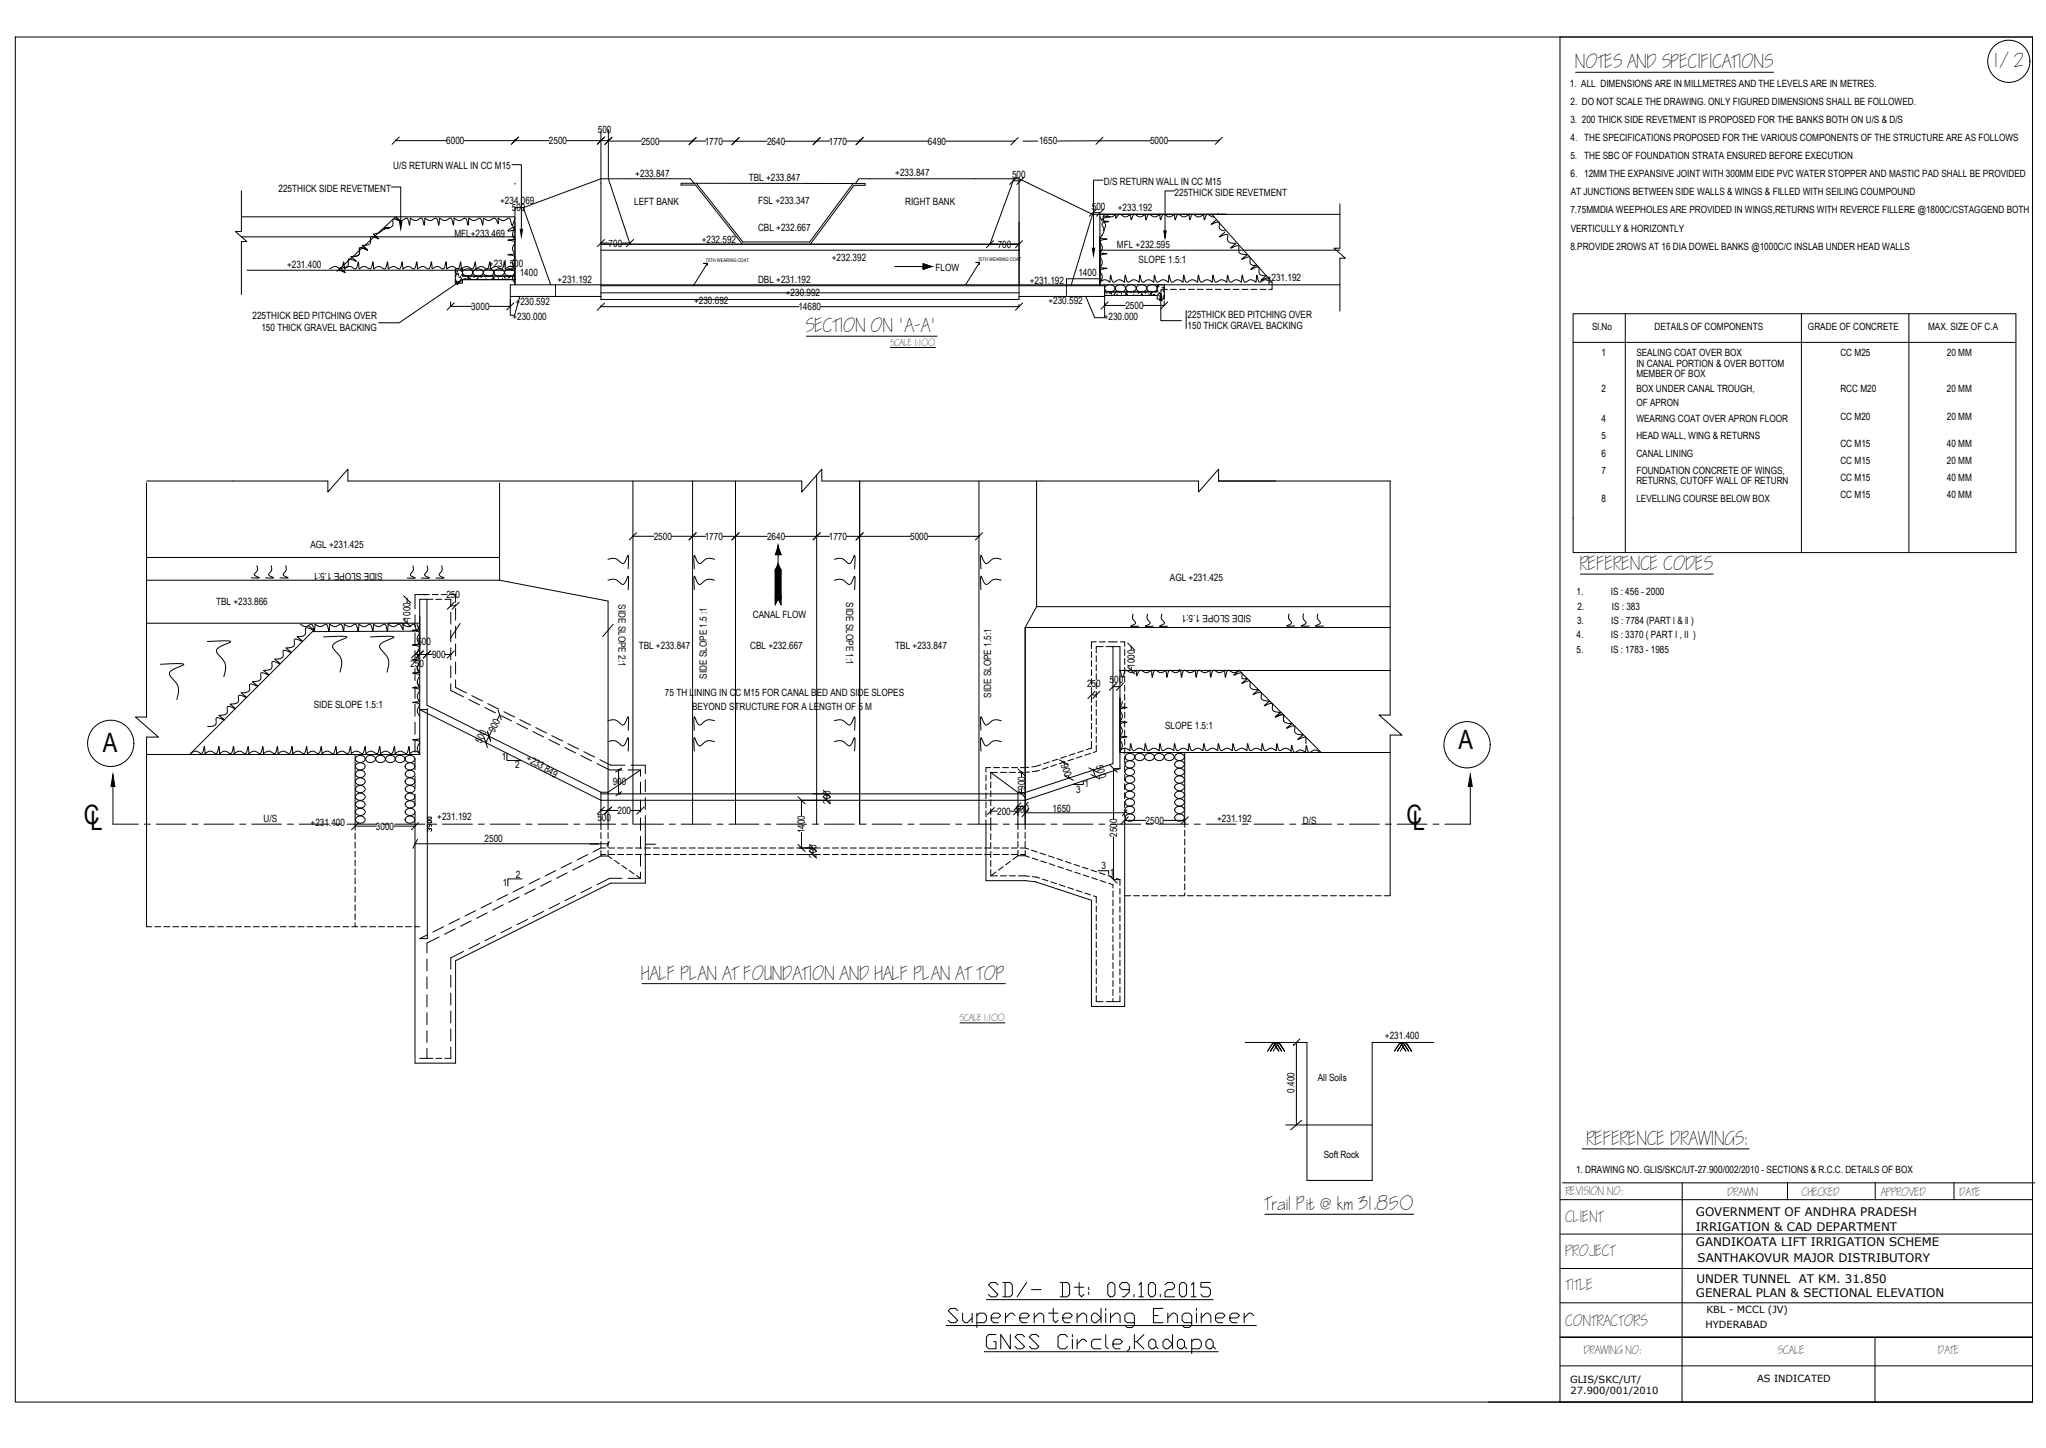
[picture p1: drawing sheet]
<svg xmlns="http://www.w3.org/2000/svg" width="1189mm" height="841mm" viewBox="0 0 1189 841" stroke-linecap="round" stroke-linejoin="round" font-family="sans-serif">
<!-- layer: STEEL -->
<g fill="none" stroke="#000" stroke-width=".58">
<path d="M9 21h1172v793h-1172zM916 42h115M349 76v98h243v-70M353 75v29l13 38M230 82h.1M230 82h29M270 82h49M297 96h6v37M299 82h.1M329 82h20M349 82h.1M349 82h4"/>
<path d="M353 82h.1M353 82h20M383 82h27M402 82h.1M420 82h26M427 82h.1M475 82h.1M482 82h-26M492 82h47M500 82h.1M550 82h40M590 82h.1"/>
<path d="M603 82h-9M639 82h29M639 82h-25M679 82h29M708 82h.1M140 111v23M227 109h6v20M299 106v1M403 106h-7v1h8l27 35M403 106l-2-2h-52l-45 17M403 106h2M405 106l27 35h39l25-34h7v1h-7"/>
<path d="M496 108h.1M496 108l-25 34M589 105h4M589 104l-14 38M592 104h-93l-2 3-92-1M592 104l43 20M641 105h-6v39M682 111h-5v23M779 118v26M140 138h159M140 126h159M635 124h144"/>
<path d="M635 124l-13 42M635 124h4M639 124v42M639 138h.1M641 137l-2 1M704 124l35 40v4h-2M140 140v31M144 157h154M265 156h4v4h30v2h-30v2h-4zM265 158h.1M265 159h.1M265 160h.1"/>
<path d="M266 158h.1M266 159h.1M268 157h.1M268 158h.1M269 157a2.9 2.9 0 0 1 4-1 2.9 2.9 0 0 1 1 3 3 3 0 0 1-3 1 3 3 0 0 1-2-2zM275 157a2.9 2.9 0 0 1 4-1 2.9 2.9 0 0 1 2 3 3 3 0 0 1-4 1 3 3 0 0 1-2-2zM282 157a2.9 2.9 0 0 1 3-1 2.9 2.9 0 0 1 2 3 3 3 0 0 1-4 1 3 3 0 0 1-2-2zM288 157a2.9 2.9 0 0 1 3-1 2.9 2.9 0 0 1 2 3 3 3 0 0 1-4 1 3 3 0 0 1-2-2zM294 157a2.9 2.9 0 0 1 3-1 2.9 2.9 0 0 1 2 3 3 3 0 0 1-3 1 3 3 0 0 1-3-2zM349 142h243M349 145h243M349 141h5"/>
<path d="M361 141h5M366 141h.1M411 154v-1h-2h2l-8 13M520 155h21M536 153v3v-1M536 153l5 2-5 1M536 153l5 2-5 1zM569 154v-2h-2h2l-8 13M575 142h.1M592 145h.1M639 145h140M779 150v31"/>
<path d="M262 175v3h12M265 164h.1M265 163h.1M265 165l-33 22h-12M267 160h.1M268 163h.1M268 161h-1zM268 162h.1M268 160h.1M269 160h30M269 162h30M270 162h1z"/>
<path d="M271 162h.1M272 162h.1M272 161h.1M273 161l-1 1zM273 162h.1M275 161h.1M276 161h.1M278 162h-1zM278 161h.1M279 161h.1M279 160h1M280 161h.1"/>
<path d="M281 162h-1M281 162h.1M282 162h1M282 161h.1M283 160h.1M286 160h.1M286 162h.1M286 162l1-1v1zM289 162h.1M291 160h.1M292 162h.1M293 161h.1"/>
<path d="M294 162h.1M295 161h.1M295 162h.1M296 161h.1M297 172v11h2l3-11M297 174v4h-13M297 161h.1M298 161h.1M299 161h.1M302 172h47M320 165l-16-44h-5v44M323 165v1"/>
<path d="M323 166v1M323 167v1M323 168v1M323 169v1M323 171h.1M323 172h.1M349 178h.1M349 166h293M349 170h243M349 178h115M592 172h50v13h-6l-5-13M592 177v1h-115"/>
<path d="M620 167h.1M620 168h.1M620 169h.1M620 170h.1M620 171v1M620 172h.1M639 162h-19v4M642 176v1h12M642 170h30v-5h5v9h-5v-2h-30zM642 165v7h-7M642 172h30M642 166a2.9 2.9 0 0 1 4-1 2.9 2.9 0 0 1 2 3 3 3 0 0 1-4 2 3 3 0 0 1-2-3z"/>
<path d="M643 170h.1M643 171h.1M644 170h.1M645 170h27M645 170h.1M645 171h.1M646 171h.1M646 170h.1M647 172h.1M648 171h.1M648 170h.1M649 166a2.9 2.9 0 0 1 3-1 2.9 2.9 0 0 1 2 3 3 3 0 0 1-4 2 3 3 0 0 1-2-3z"/>
<path d="M649 171h.1M650 170h.1M652 171h.1M654 170l1 1h-1zM655 166a2.9 2.9 0 0 1 3-1 2.9 2.9 0 0 1 2 3 3 3 0 0 1-3 2 3 3 0 0 1-3-3zM655 170h.1M655 171h.1M659 172h.1M659 170h.1M661 172h.1M661 166a2.9 2.9 0 0 1 3-1 2.9 2.9 0 0 1 2 3 3 3 0 0 1-3 2 3 3 0 0 1-3-3zM662 170h.1"/>
<path d="M663 171h.1M664 171h.1M665 170h.1M666 171h.1M667 166a2.9 2.9 0 0 1 3-1 2.9 2.9 0 0 1 2 3 3 3 0 0 1-3 2 3 3 0 0 1-3-3zM668 171h.1M669 170v1zM669 171h.1M670 172h.1M671 171h.1M673 167h.1M673 169h.1"/>
<path d="M673 172h.1M673 166h.1M673 171h.1M674 170h.1M674 172h.1M675 175v11h11M675 170h.1M675 168h.1M675 167h.1M676 169h.1M676 173h.1M676 168h.1"/>
<path d="M676 167h.1M676 170h.1M676 172h.1M677 174h.1M677 175v2h-13M677 167h.1M677 173v1M677 168h1M680 168h4M685 168h4M691 168h3M696 168h3"/>
<path d="M701 168h3M706 168h4M711 168h4M717 168h3M722 168h3M727 168h3M732 168h4M779 165h-482v7h5M468 195h77M689 180v11M914 199h257M944 182v139"/>
<path d="M1047 182v139M1109 182v139M517 202h27M85 279h106M202 279h264M368 279v200M402 279v200M427 279v200M475 276v203M478 279h218M500 279v200M569 279v200"/>
<path d="M602 279v73l-6 12M708 279h100v136M85 281v135M290 281v56M368 311h.1M368 311h12M390 311h12M402 311h.1M402 312h8M420 312h26M427 312h.1M452 317v31"/>
<path d="M456 312h26M475 312h.1M492 312h37M500 311h.1M539 312h30M569 311h.1M914 301h.1M85 337h205M85 324h205M149 329a6 6 0 0 1-1 5l3 2h-5M158 329a6 6 0 0 1-2 5l3 2h-5M166 329a6 6 0 0 1-1 5l2 2h-4"/>
<path d="M240 329a6 6 0 0 1-2 5l3 2h-4M248 329a6 6 0 0 1-1 5l3 2h-5M257 329a6 6 0 0 1-2 5l3 2h-5M290 337l63 12v130M353 325a7 7 0 0 1 9 2h1l2-4v7M353 337a7 7 0 0 1 9 2h1l2-4v8M415 325a7 7 0 0 0-8 2h-2l-2-4v7M415 337a7 7 0 0 0-8 2 7 7 0 0 1-4-4v8M452 328l2 3v20l-2-3-2 3v-20zM485 325a7 7 0 0 1 8 2h2l2-4v7M485 337a7 7 0 0 1 8 2h1l3-4v8M582 325a7 7 0 0 0-8 2h-2l-2-4v7"/>
<path d="M582 337a7 7 0 0 0-8 2 7 7 0 0 1-4-4v8M918 333h78M1171 321v-139h-257v139h258M237 348h.1M237 348v2M237 360v2M244 358v22h4M244 345h4M262 352h.1M262 352h3M265 352h.1M602 352h206"/>
<path d="M658 357a6 6 0 0 0 2 5l-3 2h5M667 357a6 6 0 0 0 1 5l-3 2h5M675 357a6 6 0 0 0 2 5l-3 2h4M749 357a6 6 0 0 0 1 5l-2 2h4M757 357a6 6 0 0 0 2 5l-3 2h5M766 357a6 6 0 0 0 1 5l-3 2h5M85 362h159M120 373l11-1 3 1-5 2a2.9 2.9 0 0 0-3 5h1a9 9 0 0 1 4 11l-1 2M188 370h11h3l-4 2a4 4 0 0 0-5 4l1 1a9 9 0 0 1 4 11v2M215 370h11h3l-4 2a4 4 0 0 0-4 4l2 2a8 8 0 0 1 3 10l-1 2M241 367h-59M267 362l-5 8"/>
<path d="M356 363l-6 7M596 364h212M596 364v115M657 376v2M93 386l11-1 3 1-5 2a3 3 0 0 0-3 5l1 1a8 8 0 0 1 3 10v2M241 380h3M248 380h.1M248 380h3M259 380h3M262 380h.1M647 399h4M651 389h157"/>
<path d="M657 387v2M685 389h.1M720 389h.1M244 412l105 53h247l55-19M244 412h4M248 412v133M290 415h.1M290 415l-1 3M353 419a7 7 0 0 1 9 2l1-1 2-4v8M415 419a7 7 0 0 0-8 2l-2-1-2-4v8M485 419a7 7 0 0 1 8 2 3 3 0 0 0 3-3l1-2v8M582 419a7 7 0 0 0-8 2l-2-1-2-4v8"/>
<path d="M634 404h3M85 438h159v-90h4v62l101 50M85 428v110M206 438v42h13M207 440a2.6 2.6 0 0 1 4-1 2.6 2.6 0 0 1 1 3 2.6 2.6 0 0 1-4 1 2.6 2.6 0 0 1-1-3zM213 440a2.6 2.6 0 0 1 4-1 2.6 2.6 0 0 1 0 3 2.6 2.6 0 0 1-3 1 2.6 2.6 0 0 1-1-3zM219 440a2.6 2.6 0 0 1 3-1 2.6 2.6 0 0 1 1 3 2.6 2.6 0 0 1-3 1 2.6 2.6 0 0 1-1-3zM225 440a2.6 2.6 0 0 1 3-1 2.6 2.6 0 0 1 1 3 2.6 2.6 0 0 1-3 1 2.6 2.6 0 0 1-1-3zM230 440a2.6 2.6 0 0 1 4-1 2.6 2.6 0 0 1 1 3 2.6 2.6 0 0 1-4 1 2.6 2.6 0 0 1-1-3zM236 440a2.6 2.6 0 0 1 3-1 2.6 2.6 0 0 1 1 3 2.6 2.6 0 0 1-3 1 2.6 2.6 0 0 1-1-3zM284 428h.1M284 428l-2 3"/>
<path d="M286 425l-2 3M295 438v4h8M353 431a6 6 0 0 1 8 2h2l2-5v8M415 431a6 6 0 0 0-8 2h-1l-3-5v8M485 431a6 6 0 0 1 8 2h1l3-5v8M582 431a6 6 0 0 0-8 2h-2l-2-5v8M654 437h154M654 438a2.6 2.6 0 0 1 4 0 2.6 2.6 0 0 1 1 3 2.6 2.6 0 0 1-4 1 2.6 2.6 0 0 1-1-4zM660 438a2.6 2.6 0 0 1 3 0 2.6 2.6 0 0 1 1 3 2.6 2.6 0 0 1-3 1 2.6 2.6 0 0 1-1-4zM666 438a2.6 2.6 0 0 1 3 0 2.6 2.6 0 0 1 1 3 2.6 2.6 0 0 1-3 1 2.6 2.6 0 0 1-1-4zM671 438a2.6 2.6 0 0 1 4 0 2.6 2.6 0 0 1 1 3 2.6 2.6 0 0 1-4 1 2.6 2.6 0 0 1-1-4zM677 438a2.6 2.6 0 0 1 4 0 2.6 2.6 0 0 1 1 3 2.6 2.6 0 0 1-4 1 2.6 2.6 0 0 1-1-4z"/>
<path d="M683 438a2.6 2.6 0 0 1 4 0 2.6 2.6 0 0 1 1 3 2.6 2.6 0 0 1-4 1 2.6 2.6 0 0 1-1-4zM688 437v42M808 427v93M66 457v22M207 448a2.6 2.6 0 0 1 4-1 2.6 2.6 0 0 1 1 4 2.6 2.6 0 0 1-4 1 2.6 2.6 0 0 1-1-4zM207 444a2.6 2.6 0 0 1 4-1 2.6 2.6 0 0 1 1 3 2.6 2.6 0 0 1-4 1 2.6 2.6 0 0 1-1-3zM207 457a2.6 2.6 0 0 1 4-1 2.6 2.6 0 0 1 1 4 2.6 2.6 0 0 1-4 0 2.6 2.6 0 0 1-1-3zM207 453a2.6 2.6 0 0 1 4-1 2.6 2.6 0 0 1 1 3 2.6 2.6 0 0 1-4 1 2.6 2.6 0 0 1-1-3zM236 444a2.6 2.6 0 0 1 3-1 2.6 2.6 0 0 1 1 3 2.6 2.6 0 0 1-3 1 2.6 2.6 0 0 1-1-3zM236 453a2.6 2.6 0 0 1 3-1 2.6 2.6 0 0 1 1 3 2.6 2.6 0 0 1-3 1 2.6 2.6 0 0 1-1-3zM236 448a2.6 2.6 0 0 1 4-1 2.6 2.6 0 0 1 0 4 2.6 2.6 0 0 1-3 1 2.6 2.6 0 0 1-1-4zM236 457a2.6 2.6 0 0 1 4-1 2.6 2.6 0 0 1 0 4 2.6 2.6 0 0 1-3 0 2.6 2.6 0 0 1-1-3z"/>
<path d="M359 454h.1M361 447h-2v14M361 446l-3 2M361 460l-3 2M372 447l-19 13h-4M576 449l15 11M594 449h.1M594 449v2M594 459v2M618 443h.1M618 443l1 1M621 451v1"/>
<path d="M629 454v2h-6M635 447l2 4M635 447h.1M651 446v-70h-4v68l-51 16h-5M651 446h-4v30M654 447a2.6 2.6 0 0 1 4-1 2.6 2.6 0 0 1 1 4 2.6 2.6 0 0 1-4 0 2.6 2.6 0 0 1-1-3zM654 456a2.6 2.6 0 0 1 4-1 2.6 2.6 0 0 1 1 3 2.6 2.6 0 0 1-4 1 2.6 2.6 0 0 1-1-3zM654 443a2.6 2.6 0 0 1 4-1 2.6 2.6 0 0 1 1 3 2.6 2.6 0 0 1-4 1 2.6 2.6 0 0 1-1-3zM654 451a2.6 2.6 0 0 1 4 0 2.6 2.6 0 0 1 1 3 2.6 2.6 0 0 1-4 1 2.6 2.6 0 0 1-1-4zM683 447a2.6 2.6 0 0 1 4-1 2.6 2.6 0 0 1 1 4 2.6 2.6 0 0 1-4 0 2.6 2.6 0 0 1-1-3zM683 443a2.6 2.6 0 0 1 4-1 2.6 2.6 0 0 1 1 3 2.6 2.6 0 0 1-4 1 2.6 2.6 0 0 1-1-3zM683 456a2.6 2.6 0 0 1 4-1 2.6 2.6 0 0 1 1 3 2.6 2.6 0 0 1-4 1 2.6 2.6 0 0 1-1-3z"/>
<path d="M683 451a2.6 2.6 0 0 1 4 0 2.6 2.6 0 0 1 1 3 2.6 2.6 0 0 1-4 1 2.6 2.6 0 0 1-1-4zM854 457v22M207 466a2.6 2.6 0 0 1 4-1 2.6 2.6 0 0 1 1 4 2.6 2.6 0 0 1-4 0 2.6 2.6 0 0 1-1-3zM207 461a2.6 2.6 0 0 1 4 0 2.6 2.6 0 0 1 1 3 2.6 2.6 0 0 1-4 1 2.6 2.6 0 0 1-1-4zM207 470a2.6 2.6 0 0 1 4-1 2.6 2.6 0 0 1 1 4 2.6 2.6 0 0 1-4 1 2.6 2.6 0 0 1-1-4zM207 475a2.6 2.6 0 0 1 4-1 2.6 2.6 0 0 1 1 3 2.6 2.6 0 0 1-4 1 2.6 2.6 0 0 1-1-3zM236 461a2.6 2.6 0 0 1 3 0 2.6 2.6 0 0 1 1 3 2.6 2.6 0 0 1-3 1 2.6 2.6 0 0 1-1-4zM236 475a2.6 2.6 0 0 1 3-1 2.6 2.6 0 0 1 1 3 2.6 2.6 0 0 1-3 1 2.6 2.6 0 0 1-1-3zM236 466a2.6 2.6 0 0 1 4-1 2.6 2.6 0 0 1 0 4 2.6 2.6 0 0 1-3 0 2.6 2.6 0 0 1-1-3zM236 470a2.6 2.6 0 0 1 4-1 2.6 2.6 0 0 1 0 4 2.6 2.6 0 0 1-3 1 2.6 2.6 0 0 1-1-4zM248 477h2h1l-2 1zM248 475h2h1l-2 1z"/>
<path d="M250 479v1h-1h-1l1-1h1l1 1M349 471h.1M349 460v19M349 461h247M353 471h.1M359 471h-10M367 471h5M372 471h.1M375 479v34h-20l-90 45v60h-24v-138h-12M466 465v9M472 461h8v4h-8M580 471h-4v1"/>
<path d="M587 471h4v1M591 460v19M594 461h.1M596 473l-1-5h-4v6M596 472h58M598 470l-4 4M654 465a2.6 2.6 0 0 1 4-1 2.6 2.6 0 0 1 1 3 2.6 2.6 0 0 1-4 1 2.6 2.6 0 0 1-1-3zM654 469a2.6 2.6 0 0 1 4-1 2.6 2.6 0 0 1 1 4 2.6 2.6 0 0 1-4 0 2.6 2.6 0 0 1-1-3zM654 460a2.6 2.6 0 0 1 4 0 2.6 2.6 0 0 1 1 3 2.6 2.6 0 0 1-4 1 2.6 2.6 0 0 1-1-4zM654 474a2.6 2.6 0 0 1 4-1 2.6 2.6 0 0 1 1 3 2.6 2.6 0 0 1-4 1 2.6 2.6 0 0 1-1-3zM655 470l-3 4M666 476h-12v109h-20v-62l-32-11-6-1h-23v-32"/>
<path d="M676 476h12M683 465a2.6 2.6 0 0 1 4-1 2.6 2.6 0 0 1 1 3 2.6 2.6 0 0 1-4 1 2.6 2.6 0 0 1-1-3zM683 460a2.6 2.6 0 0 1 4 0 2.6 2.6 0 0 1 1 3 2.6 2.6 0 0 1-4 1 2.6 2.6 0 0 1-1-4zM683 469a2.6 2.6 0 0 1 4-1 2.6 2.6 0 0 1 1 4 2.6 2.6 0 0 1-4 0 2.6 2.6 0 0 1-1-3zM683 474a2.6 2.6 0 0 1 4-1 2.6 2.6 0 0 1 1 3 2.6 2.6 0 0 1-4 1 2.6 2.6 0 0 1-1-3zM241 490h112M243 487l-3 6M250 482l-1-1-1 1 1 1M250 482v-1l1 1-1 1M343 490h5M354 489l-1 2M375 490h6"/>
<path d="M464 493h8v3h-8M466 493h6M466 484v9M647 486v25h4M303 510h-8v5M638 506h6v2M244 545h4M373 571h211M558 594h26M724 605h35v81h38v-81h36M752 607h.1M753 605v48"/>
<path d="M755 603l-3 4M747 653h50M756 651l-6 5M919 667h97M907 697h274M908 687h274M977 687v127M1039 687v10M1090 687v10M1135 687v10M735 705h86M907 717h274"/>
<path d="M907 737h274M573 755h132M907 757h274M550 770h180M1090 777v37M1181 777h-275h275M572 785h136M906 793h275M865 814h41v-793h275v793h-275"/>
<circle cx="1167" cy="36" r="12"/>
<circle cx="64" cy="432" r="13"/>
<circle cx="852" cy="433" r="13"/>
</g>
<!-- layer: 0 -->
<g fill="none" stroke="#000" stroke-width=".58">
<path d="M232 80l-4 4M301 80l-4 4M351 80l-4 4M356 80l-5 4M405 80l-5 4M429 80l-4 4M477 80l-5 4M502 80l-5 4M592 80l-5 4M641 80l-4 4M710 80l-4 4M591 103l-4 4"/>
<path d="M595 103l-4 4M140 134h-3l6 6h-3M230 127a4 4 0 0 0 6 0l1 1 1 3v-4a4 4 0 0 0 7 0l1 1v3l1-4a4 4 0 0 0 6 0l1 1 1 3v-4a4 4 0 0 0 7 0l1 1v3l1-4a4 4 0 0 0 6 0l1 1 1 3v-4a4 4 0 0 0 7 0l1 1v3l1-4a4 4 0 0 0 6 0h1l2 3-1-3a5 5 0 0 0 7 0l2 4 1-4M298 136l1 3h-4l3 1a1.2 1.2 0 0 1 1 1 1.2 1.2 0 0 1 0 1 4 4 0 0 0 0 6h-4h3a1.2 1.2 0 0 1 1 1 1.2 1.2 0 0 1 0 1 4 4 0 0 0 0 6h-4l3 1a1.2 1.2 0 0 1 1 1 1.2 1.2 0 0 1 0 1 4 4 0 0 0 0 5M298 130l1 4h-4a4 4 0 0 1 4-2v2a4 4 0 0 0 0 5M351 139l-4 4M368 139l-4 4M577 140l-4 4M594 140l-4 4M637 121l-4 5M639 126l1 2 1-1a2.2 2.2 0 0 1 2-2 4 4 0 0 0 5-1v3h1a2.5 2.5 0 0 1 2-2 2.5 2.5 0 0 1 2 1h2l2-2v4l1-1a2.6 2.6 0 0 1 1-2h1a4 4 0 0 0 5-1l1 4v-1a2.5 2.5 0 0 1 2-2 4 4 0 0 0 6-1v4l1-1a2.5 2.5 0 0 1 1-2h1a4 4 0 0 0 5-1l1 4v-1a2.6 2.6 0 0 1 2-2 4 4 0 0 0 6-1v4l1-1a2.5 2.5 0 0 1 1-2h1a4 4 0 0 0 5-1l1 4v-1a1.9 1.9 0 0 1 2-2l2 1h1M639 138l4 1h-2a1.1 1.1 0 0 0-2 1 1.1 1.1 0 0 0 1 1 4 4 0 0 1-1 6h4l-2 1a1.2 1.2 0 0 0-2 0 1.2 1.2 0 0 0 1 2 4 4 0 0 1-1 5l4 1h-2a1.2 1.2 0 0 0-2 1 1.2 1.2 0 0 0 1 1 4 4 0 0 1-1 6"/>
<path d="M639 138v27M640 128l4 1h-2a1.2 1.2 0 0 0-2 1 1.2 1.2 0 0 0 1 1 4 4 0 0 1-1 6M641 126h4h-3a1.2 1.2 0 0 0-1 1 1.2 1.2 0 0 0 0 1 4 4 0 0 1 0 6M641 121l-4 5M707 128l-3 2 4-1a1.3 1.3 0 0 1 0 2 2.7 2.7 0 0 0 4 3M708 124h.1M710 124h.1M712 135l-3 3 1-1a2.1 2.1 0 0 1 3 0 3 3 0 0 0 1 3 3 3 0 0 0 3 1h1l-3 3 2-1a2.1 2.1 0 0 1 3 0 3 3 0 0 0 0 4 3 3 0 0 0 3 1h2l-3 3 3-2 1 1a3 3 0 0 0 2 4h3M204 149a4 4 0 0 0 5-2v-3a1.6 1.6 0 0 1 2 0l3 1-4-2a4 4 0 0 0 5-3v-1a1.3 1.3 0 0 1 1-1 1.3 1.3 0 0 1 1 0l3 1-3-3 3-1 3-2 3-1h-3a4 4 0 0 0 5-2v-1a1.3 1.3 0 0 1 0-2 1.3 1.3 0 0 1 2 1l3 1-3-3-33 31M210 143l4 2h-2a2.1 2.1 0 0 0-3-1v1a3 3 0 0 1 0 3 3 3 0 0 1-4 1h-1l3 3-2-1a1.5 1.5 0 0 0-3 0 3 3 0 0 1 0 3 3 3 0 0 1-3 2h-2l4 2-4-1-1 1M299 156a3 3 0 0 0-5 0l-1-4-1 4h-1a4 4 0 0 0-6 0v-4l-1 4h-1a4 4 0 0 0-6 0l-1-4-1 4h-1a4 4 0 0 0-6 0v-4l-1 4h-2a4 4 0 0 0-5 0l-1-4-1 4h-1a4 4 0 0 0-6 0v-4l-1 4h-1a4 4 0 0 0-6 0l-1-4-1 4h-1a4 4 0 0 0-6 0v-4l-1 4h-2a4 4 0 0 0-5 0l-1-4-1 4h-1a4 4 0 0 0-6 0v-4l-1 4h-2a4 4 0 0 0-5 0l-1-4-1 4h-1a4 4 0 0 0-6 0v-4l-1 4h-1a4 4 0 0 0-6 0M730 154l-3 2 4-1 1 1a3 3 0 0 0 1 4h3"/>
<path d="M779 144h-4l7 6h-3M264 176l-4 4M299 176l-5 4M351 176l-4 4M594 176l-4 4M639 164l1-1a3 3 0 0 1 5 1v-4l1 3 1 1a4 4 0 0 1 6 0l1-4 1 3 1 1a4 4 0 0 1 6 0v-4l1 3 1 1a4 4 0 0 1 6 0l1-4 1 3 1 1a4 4 0 0 1 6 0v-4l1 3 1 1a4 4 0 0 1 6 0l1-4 1 3 1 1a4 4 0 0 1 6 0v-4l1 3 1 1a4 4 0 0 1 6 0l1-4 1 3 1 1a4 4 0 0 1 6 0v-4l1 3 1 1a4 4 0 0 1 6 0l1-4 1 3 1 1a4 4 0 0 1 6 0v-4l1 3 1 1a4 4 0 0 1 6 0M644 175l-4 4M679 175l-5 4M736 160l-3 3h1a2.7 2.7 0 0 1 3-1l1 3M191 279v7l11-14v7M466 279v7l12-14v7M696 279v7l12-14v7"/>
<path d="M370 309l-4 5M405 309l-5 5M429 309l-4 5M477 309l-5 5M502 309l-5 5M571 309l-4 5M234 360l5 4M234 346l5 4M241 357v7M244 345h-3v9M246 345h3M248 348h4"/>
<path d="M251 345h4M253 348h4M256 345h4M258 348h4v4M262 345h3v5M262 356v6M264 350l-4 4M265 353v7M267 350l-4 4M175 363a4 4 0 0 0 6 0h1l1 4v-4a4 4 0 0 0 6 0h1l1 4 1-4a4 4 0 0 0 6 0h1l1 4v-4a4 4 0 0 0 6 0h1l1 4 1-4a4 4 0 0 0 6 0h1l1 4v-4a4 4 0 0 0 6 0h1l1 4 1-4a4 4 0 0 0 6 0h1l1 3v-3a5 5 0 0 0 7 0l1 4 2-4M179 363l3 3-1-1a2.1 2.1 0 0 0-4 0 3 3 0 0 1 0 4 3 3 0 0 1-3 1h-1l3 3-2-1a2.1 2.1 0 0 0-3 0 3 3 0 0 1 0 3 3 3 0 0 1-3 1h-2l3 3-1-1a2.1 2.1 0 0 0-4 0 3 3 0 0 1 0 4 3 3 0 0 1-3 1h-1l3 3-2-1a2.3 2.3 0 0 0-3-1v1a3 3 0 0 1 0 3 3 3 0 0 1-3 1h-2l3 3-2-1a1.5 1.5 0 0 0-1-1 1.5 1.5 0 0 0-2 1 3 3 0 0 1 0 4 3 3 0 0 1-3 1h-1l3 3-2-1a2.1 2.1 0 0 0-3 0 3 3 0 0 1 0 3 3 3 0 0 1-3 1h-2l3 3h-1a2.1 2.1 0 0 0-3-1l-1 1a3 3 0 0 1 0 3 3 3 0 0 1-3 1h-1l3 3-2-1a2.1 2.1 0 0 0-3 0 3 3 0 0 1 0 3 3 3 0 0 1-3 1h-2l3 3h-1a2.1 2.1 0 0 0-3-1v1a3 3 0 0 1-1 3 3 3 0 0 1-3 1h-1M182 366l-71 72 1-1a4 4 0 0 1 5 1l1-1 1-3v4l1-1a4 4 0 0 1 5 1l1-1 1-3 1 4 1-1a4 4 0 0 1 5 1l1-1 1-3v4l1-1a4 4 0 0 1 5 1l1-1 1-3 1 4 1-1a4 4 0 0 1 5 1l1-1 1-3v4l1-1a4 4 0 0 1 5 1l1-1 1-3 1 4 1-1a4 4 0 0 1 5 1l1-1 1-3v4l1-1a4 4 0 0 1 5 1l1-1 1-3 1 4 1-1a4 4 0 0 1 5 1l1-1 1-3v4l1-1a4 4 0 0 1 5 1l1-1 1-3 1 4v-1a4 4 0 0 1 6 1l1-1 1-3v4l1-1a4 4 0 0 1 5 1l1-1 1-3 1 4 1-1a4 4 0 0 1 5 1l1-1 1-3v4l1-1a4 4 0 0 1 5 1l1-1 1-3 1 4v-1a4 4 0 0 1 6 1l1-1 1-3v4l1-1a3 3 0 0 1 5 1"/>
<path d="M241 368v6M241 378v7M242 363l2 3h-4l2 1a1.2 1.2 0 0 1 2 0 1.2 1.2 0 0 1-1 1 4 4 0 0 0 1 6l-4 1h2a1.2 1.2 0 0 1 2 1 1.2 1.2 0 0 1-1 1 4 4 0 0 0 1 6h-4l2 1a1.1 1.1 0 0 1 2 0 1.1 1.1 0 0 1-1 1 4 4 0 0 0 1 6M243 378l-4 4M246 378l-4 4M250 378l-4 4M262 366v7M262 376v7M264 378l-4 4M265 364v7M265 374v7M634 378v4"/>
<path d="M637 373h-3v4M639 373h3M641 376h-4v3M643 376h4M644 373h5M651 373h3v2M654 377v4M655 373l4 5M241 388v7M241 399v7M242 396l2 3h-4l2 1a1.1 1.1 0 0 1 2 1 1.1 1.1 0 0 1-1 1 4 4 0 0 0 1 6h-4h2a1.2 1.2 0 0 1 2 1 1.2 1.2 0 0 1-1 1 4 4 0 0 0 1 6M242 387l2 4h-4h2a1.2 1.2 0 0 1 2 1 1.2 1.2 0 0 1-1 1 4 4 0 0 0 1 6"/>
<path d="M262 387v7M262 397v4l7 4M265 384v7M265 395v4l6 3M634 384v3M634 389v3M634 394v4M634 399v4M637 381v3M637 386v4M637 391v4M637 396v4"/>
<path d="M649 397l-4 4M651 389l1 4 1-2a1.4 1.4 0 0 1 1-2 1.4 1.4 0 0 1 2 1 3 3 0 0 0 5-1l-1 4 1-2a2.1 2.1 0 0 1 2-2 2.1 2.1 0 0 1 2 1 4 4 0 0 0 4-1l1 4v-3l2-1a4 4 0 0 0 6 0v4l1-3 1-1a4 4 0 0 0 6 0v4l1-3 2-1a4 4 0 0 0 6 0v4l1-3 1-1a4 4 0 0 0 6 0l1 4v-3l2-1a4 4 0 0 0 6 0v4l1-3 1-1a4 4 0 0 0 6 0M651 389h.1M653 397l-4 4M654 382v4M654 388v3M654 393v3M654 398v3M655 387l4 5M720 389l-3 3h1a2.7 2.7 0 0 1 4-1v3h3l-3 3 1-1a2.1 2.1 0 0 1 3 0 3 3 0 0 0 1 4 3 3 0 0 0 3 1h1l-3 2h2a2.3 2.3 0 0 1 3-1v1a3 3 0 0 0 0 3 3 3 0 0 0 3 1h2l-3 3 2-1a1.5 1.5 0 0 1 1-1 1.5 1.5 0 0 1 1 1 3 3 0 0 0 1 4 3 3 0 0 0 3 1h1l-3 3 1-1a2.7 2.7 0 0 1 4 0v3M720 389l48 48M720 389h.1"/>
<path d="M85 416h-6l13 12h-7M241 409v7M241 420v6M248 412h.1M272 406l7 3M274 404l6 3M282 411l6 3M283 409l7 3M289 412l2 6M291 416l6 3M293 413l6 3M302 418l6 3"/>
<path d="M634 405v3M634 410v3M634 415v3M636 402l-4 4M637 402v3M637 407v3M637 412v4M637 417v4M639 402l-4 4M651 405v32h5M652 407l-1 4h4h-3a1.2 1.2 0 0 0-1 1 1.2 1.2 0 0 0 0 1 4 4 0 0 1 0 6h4l-3 1a1.2 1.2 0 0 0-1 1 1.2 1.2 0 0 0 0 1 4 4 0 0 1 0 6h4h-3a1.2 1.2 0 0 0-1 1 1.2 1.2 0 0 0 0 1 4 4 0 0 1 0 6M654 403v4"/>
<path d="M654 408v4M654 414v3M654 419v3M744 414l-3 2h2a2.1 2.1 0 0 1 3 0 3 3 0 0 0 0 3 3 3 0 0 0 3 1h2l-3 3 1-1a2.1 2.1 0 0 1 3 0 3 3 0 0 0 1 4 3 3 0 0 0 3 1h1l-3 3 1-1a2.8 2.8 0 0 1 4 0v3M808 415h-7l14 12h-7M241 430v7M244 429l-4 1h2a1.2 1.2 0 0 1 2 1 1.2 1.2 0 0 1-1 1 4 4 0 0 0 1 6M281 429l2 5M283 425l2 5M300 420l7 3M310 425l6 3M311 423l7 3"/>
<path d="M319 430l6 3M321 427l6 3M328 434l6 3M330 432l6 3M338 439l6 3M339 437l6 3M620 439l-4 1M625 438l-4 1M629 439l-4 1M630 436l-4 1M634 438l-4 1M634 420v4"/>
<path d="M634 425v4M634 431v3l-3 1M637 423v3M637 428v3M637 433v3l-2 1M651 436v-1a3 3 0 0 1 6 1v-4l1 3 1 1a4 4 0 0 1 6 0v-4l2 4h1a4 4 0 0 1 6 0v-4l1 3 1 1a4 4 0 0 1 6 0v-4l1 3 2 1a4 4 0 0 1 6 0v-4l1 4h1a4 4 0 0 1 6 0v-4l1 3 2 1a4 4 0 0 1 6 0v-4l1 3 1 1a4 4 0 0 1 6 0v-4l2 4h1a4 4 0 0 1 6 0v-4l1 4h1a4 4 0 0 1 6 0v-4l1 3 2 1a4 4 0 0 1 6 0v-4l1 3 1 1a4 4 0 0 1 6 0M654 424v3M654 429v4M654 434v4M654 440v3M750 437l1-4 1 4h1a4 4 0 0 1 6 0v-4l1 3 1 1a4 4 0 0 1 6 0M241 440v7"/>
<path d="M241 451v7M347 444l7 3h7M349 441l6 3h8M365 447h7v4M367 444h8v5M372 454v7M375 453v7M478 459l5 4M573 450v4M573 455v4M576 446h-3v2M576 454v4"/>
<path d="M576 459v4M577 446h4M580 449h-4v3M581 449h4M583 446h3M587 449h3M588 446h3M591 459l5 4M591 447l5 4M598 446h-5M598 448l-6 1M604 447l-4 1"/>
<path d="M605 444l-5 1M609 446l-3 1M610 443l-4 1M614 444l-3 1M615 441l-4 1M615 441l6 3M619 451l5 2M619 442l-3 2M624 441l-4 1M633 446l5 3M634 450l5 3M645 444l4 5"/>
<path d="M654 445v3M654 450v3M654 455v4M66 479h14M84 479h3M91 479h17M112 479h3M119 479h17M139 479h4M146 479h18M167 479h3M174 479h17"/>
<path d="M195 479h3M202 479h17M206 480v2M208 478l-4 4M223 479h3M229 479h18M241 461v7M241 471v9M243 478l-4 4M250 479h4M257 479h18M278 479h3"/>
<path d="M285 479h17M306 479h3M313 479h17M333 479h4M340 479h18M349 479v3M351 469l-4 4M353 479v3M355 469l-4 4 4-4M359 461h.1M361 479h4M368 479h17"/>
<path d="M372 465v7M372 475v7M374 469l-4 4M375 463v7M375 474v5M389 479h3M396 479h17M417 479h3M424 479h17M444 479h4M451 479h18M464 463l4 4"/>
<path d="M472 479h4M478 463l5 4M479 479h17M500 479h3M507 479h17M528 479h3M535 479h17M555 479h4M562 479h18M573 461v3M573 466v3M573 471v3"/>
<path d="M573 476v3M576 465v3M576 470v3M576 475v7M578 469l-4 4M583 479h4M590 479h17M591 479v3M593 469l-4 4M593 466l-4 5M596 479v3M597 466l-4 4"/>
<path d="M611 479h3M618 479h17M639 479h3M645 479h18M654 460v4M654 466v3M654 471v3M654 476v3M656 474l-5 5M666 479h4M673 479h18M688 479v1"/>
<path d="M691 474l-5 5M694 479h3M701 479h17M722 479h3M729 479h17M749 479h4M756 479h18M777 479h4M784 479h17M805 479h3M812 479h17M833 479h3"/>
<path d="M840 479h14M206 484v3M206 489v4M206 494v4M206 500v3M342 496l-7 3M349 497h4l3 2M349 496h3M349 484v3M349 489v3M349 494v3M349 497l-7 4"/>
<path d="M352 493h-3l-4 2M353 484v3M353 489v3M353 494v3M354 493h3M354 496h3M357 500l3 2M359 493h3M359 496h3M364 493h4M364 496h4M369 493h4"/>
<path d="M369 496h4M372 486v7M372 496v7M374 493h4M374 496h4M380 493h3M380 496h3M385 493h3M385 496h3M390 493h4M390 496h4M395 493h4"/>
<path d="M395 496h4M400 493h4M400 496h4M406 493h3M406 496h3M411 493h3M411 496h3M416 493h4M416 496h4M421 493h4M421 496h4M426 493h4"/>
<path d="M426 496h4M432 493h3M432 496h3M437 493h3M437 496h3M442 493h4M442 496h4M447 493h4M447 496h4M452 493h4M452 496h4M458 493h3"/>
<path d="M458 496h3M463 493h3M463 496h3M464 490l4 5M468 493h4M468 496h4M470 494l4 4M470 490l4 5M473 493h4M473 496h4M478 493h4M478 496h4"/>
<path d="M484 493h3M484 496h3M489 493h3M489 496h3M494 493h4M494 496h4M499 493h4M499 496h4M505 493h3M505 496h3M510 493h3M510 496h3"/>
<path d="M515 493h3M515 496h3M520 493h4M520 496h4M525 493h4M525 496h4M530 493h4M530 496h4M536 493h3M536 496h3M541 493h3M541 496h3"/>
<path d="M546 493h4M546 496h4M551 493h4M551 496h4M556 493h4M556 496h4M562 493h3M562 496h3M567 493h3M567 496h3M572 493h4M572 496h4"/>
<path d="M576 484v4M576 489v4M576 495v3M576 500v3M577 493h4M577 496h4M582 493h4M582 496h4M588 493h3M588 496h3M591 484v3M591 489v3"/>
<path d="M591 494v3M591 497h5M591 497l-3 2M593 493h5M593 496h3M596 484v3M596 489v3M596 494v3M596 497l2 1M599 494l4 1M600 498l3 1M604 495l4 2"/>
<path d="M609 497l4 1M614 499l3 1M688 482v4M688 487v4M688 493v3M688 498v3M206 505v3M206 510v3M206 515v4M295 520l-6 3M304 515l-6 3M311 516l-6 3"/>
<path d="M314 510l-7 3M320 512l-6 3M323 506l-6 3M330 507l-7 3M332 501l-6 3M339 502l-6 3M344 515l-6 4M361 503l3 2M361 510h-7l-7 4M365 510h7M366 506l2 2M370 509l2 1"/>
<path d="M372 507v3M576 505v4M576 509h4M579 506l-3 3M581 509h4M583 503l-3 2M587 509h3M587 500l-3 2M592 509h6M600 509l4 1M605 500l3 1M606 511l3 1"/>
<path d="M610 502l3 1M611 512l3 1M615 503l3 1M616 514l3 1M619 500l3 1M620 505l3 1M620 515l4 2M624 502l3 1M624 507l4 1M625 517l4 1M629 504l3 1M629 508l4 1"/>
<path d="M630 519l4 1M634 505l3 1M634 510l4 1M639 507l3 1M639 511l4 2M644 509l3 1M644 513l3 1v2M645 509l4 4M647 517v4M649 510l2 1v3M651 516v3M688 503v3"/>
<path d="M688 508v4M688 513v4M688 519v1M85 538h3M90 538h3M95 538h4M100 538h4M106 538h3M111 538h3M116 538h3M121 538h4M126 538h4"/>
<path d="M132 538h3M137 538h3M142 538h3M147 538h4M152 538h4M158 538h3M163 538h3M168 538h3M173 538h4M178 538h4M184 538h3M189 538h3"/>
<path d="M194 538h3M199 538h4M204 538h4M206 520v4M206 526v3M206 531v3M206 536v2M210 538h3M215 538h3M220 538h3M225 538h4M230 538h4"/>
<path d="M236 538h3M241 538h3M258 538l-6 3M265 540l-7 3M267 534l-6 3M274 535l-6 3M276 529l-6 3M283 530l-6 3M286 524l-7 3M292 526l-6 3M297 539l-6 3M302 521l-6 3"/>
<path d="M307 534l-7 3M316 529l-6 3M325 525l-6 3M334 520l-6 3M635 520l2 1v3M637 526v4M637 531v4M637 537v3M647 523v3M647 528v3M647 533v4M647 538v4"/>
<path d="M651 521v4M651 526v4M651 532v3M651 537v3M654 520h3M659 520h3M664 520h3M669 520h4M674 520h4M680 520h3M685 520h3M690 520h3"/>
<path d="M695 520h4M700 520h4M705 520h4M711 520h3M716 520h3M721 520h4M726 520h4M731 520h4M737 520h3M742 520h3M747 520h4M752 520h4"/>
<path d="M758 520h3M763 520h3M768 520h3M773 520h4M778 520h4M784 520h3M789 520h3M794 520h3M799 520h4M804 520h4M248 557v7M248 545h.1"/>
<path d="M248 543l-4 2M255 544l-7 4v5M269 553l-7 3v7M279 548l-7 3M288 543l-6 3M637 542v3M637 547v3M637 552v4M637 557v4M647 544v3M647 549v3M647 554v3"/>
<path d="M647 559v4M651 542v3M651 547v4M651 552v4M651 558v3M248 567v7M248 578v7M262 566v7M262 577v7M637 563v3M637 568v3M637 573v3"/>
<path d="M637 578v4h4M647 564v4M647 569v4M647 575v3M647 580v2M651 578v4h-8M651 563v3M651 568v3M651 573v4M248 588v7M248 599v6M262 587v7"/>
<path d="M262 598v7M244 615h8M248 609v6M253 615h4M262 608v7h-4"/>
</g>
<!-- layer: STEEL -->
<g fill="#000" stroke="#000" stroke-width=".58">
<path d="M232 129h2l-1 4zM302 133h2l-1 4zM676 134h2l-1 4zM635 144h1l-1 4zM265 164l4-2-3 3zM675 170v5h-1zM452 317v5h-2zM452 317v1zM450 331h2v17zM452 328v3h-2zM452 328l2 3h-2zM452 331h2v17z"/>
<path d="M66 450l1 7h-3zM854 450l1 7h-2z"/>
<path d="M536 153l5 2h-5zM536 155v1l5-1z"/>
<path d="M452 318l2 4zM452 318l2 4h-2z"/>
<path d="M450 331v17h2zM450 348h2l-2 3z"/>
<path d="M452 331v17h2zM452 348h2v3z"/>
</g>
<!-- layer: abutment -->
<path d="M738 610l3-5-3 5M740 605l-3 5M743 610l-3-5 3 5M743 605l-3 5M745 610l-4-5 4 5M746 610l-3-5 3 5M812 610l3-5-3 5M814 605l-4 5M817 610l-3-5 3 5M817 605l-3 5M819 610l-4-5 4 5M820 610l-3-5 3 5" fill="none" stroke="#000" stroke-width=".58"/>
<g font-size="16.3">
<text x="549" y="772">%%USuperentending Engineer</text>
<text x="571" y="787">%%UGNSS Circle,Kadapa</text>
</g>
<g font-size="15.5">
<text x="60" y="437">A</text>
<text x="847" y="435">A</text>
<text x="49" y="478">CL</text>
<text x="817" y="478">CL</text>
</g>
<text font-size="15" x="572" y="756">%%USD/- Dt: 09.10.2015</text>
<g font-size="10.4">
<text x="916" y="40">NOTES AND SPECIFICATIONS</text>
<text x="1159" y="39">1/2</text>
<text x="468" y="193">SECTION ON 'A-A'</text>
<text x="918" y="331">REFERENCE CODES</text>
<text x="373" y="569">HALF PLAN AT FOUNDATION AND HALF PLAN AT TOP</text>
<text x="922" y="665">REFERENCE DRAWINGS:</text>
<text x="735" y="703">Trail Pit @ km 31.850</text>
</g>
<g font-size="8.3">
<text x="910" y="709">CLIENT</text>
<text x="910" y="729">PROJECT</text>
<text x="910" y="749">TITLE</text>
<text x="910" y="770">CONTRACTORS</text>
</g>
<g font-size="6.9">
<text x="985" y="706">GOVERNMENT OF ANDHRA PRADESH</text>
<text x="985" y="715">IRRIGATION &amp; CAD DEPARTMENT</text>
<text x="985" y="724">GANDIKOATA LIFT IRRIGATION SCHEME</text>
<text x="986" y="733">SANTHAKOVUR MAJOR DISTRIBUTORY</text>
<text x="986" y="745">UNDER TUNNEL</text>
<text x="1045" y="745">AT KM. 31.850</text>
<text x="985" y="754">GENERAL PLAN &amp; SECTIONAL ELEVATION</text>
</g>
<g font-size="6.2">
<text x="910" y="694">REVISION NO:</text>
<text x="1004" y="695">DRAWN</text>
<text x="1047" y="695">CHECKED</text>
<text x="1093" y="695">APPROVED</text>
<text x="1139" y="695">DATE</text>
<text x="920" y="786">DRAWING NO:</text>
<text x="1033" y="786">SCALE</text>
<text x="1126" y="786">DATE</text>
</g>
<g font-size="5.8">
<text x="912" y="50">1. ALL DIMENSIONS ARE IN MILLMETRES AND THE LEVELS ARE IN METRES.</text>
<text x="913" y="61">2. DO NOT SCALE THE DRAWING. ONLY FIGURED DIMENSIONS SHALL BE FOLLOWED.</text>
<text x="913" y="71">3. 200 THICK SIDE REVETMENT IS PROPOSED FOR THE BANKS BOTH ON U/S &amp; D/S</text>
<text x="347" y="77">500</text>
<text x="259" y="84">6000</text>
<text x="319" y="84">2500</text>
<text x="373" y="84">2500</text>
<text x="409" y="84">1770</text>
<text x="482" y="84">1770</text>
<text x="604" y="84">1650</text>
<text x="668" y="84">5000</text>
<text x="913" y="82">4. THE SPECIFICATIONS PROPOSED FOR THE VARIOUS COMPONENTS OF THE STRUCTURE ARE AS FOLLOWS</text>
<text x="446" y="84">2640</text>
<text x="539" y="84">6490</text>
<text x="913" y="92">5. THE SBC OF FOUNDATION STRATA ENSURED BEFORE EXECUTION</text>
<text x="228" y="98">U/S RETURN WALL IN CC M15</text>
<text x="369" y="103">+233.847</text>
<text x="435" y="105">TBL +233.847</text>
<text x="520" y="102">+233.847</text>
<text x="588" y="103">500</text>
<text x="641" y="107">D/S RETURN WALL IN CC M15</text>
<text x="913" y="103">6. 12MM THE EXPANSIVE JOINT WITH 300MM EIDE PVC WATER STOPPER AND MASTIC PAD SHALL BE PROVIDED</text>
<text x="162" y="111">225THICK SIDE REVETMENT</text>
<text x="683" y="114">225THICK SIDE REVETMENT</text>
<text x="913" y="113">AT JUNCTIONS BETWEEN SIDE WALLS &amp; WINGS &amp; FILLED WITH SEILING COUMPOUND</text>
<text x="291" y="118">+234.069</text>
<text x="368" y="119">LEFT BANK</text>
<text x="440" y="118">FSL +233.347</text>
<text x="526" y="119">RIGHT BANK</text>
<text x="297" y="123">500</text>
<text x="634" y="122">500</text>
<text x="650" y="123">+233.192</text>
<text x="913" y="124">7.75MMDIA WEEPHOLES ARE PROVIDED IN WINGS,RETURNS WITH REVERCE FILLERE @1800C/CSTAGGEND BOTH</text>
<text x="264" y="137">MFL+233.469</text>
<text x="440" y="134">CBL +232.667</text>
<text x="913" y="135">VERTICULLY &amp; HORIZONTLY</text>
<text x="354" y="143">700</text>
<text x="408" y="141">+232.592</text>
<text x="580" y="144">700</text>
<text x="649" y="144">MFL +232.595</text>
<text x="913" y="145">8.PROVIDE 2ROWS AT 16 DIA DOWEL BANKS @1000C/C INSLAB UNDER HEAD WALLS</text>
<text x="167" y="156">+231.400</text>
<text x="284" y="155">+231.500</text>
<text x="483" y="152">+232.392</text>
<text x="662" y="153">SLOPE 1.5:1</text>
<text x="302" y="160">1400</text>
<text x="544" y="157">FLOW</text>
<text x="627" y="160">1400</text>
<text x="324" y="165">+231.192</text>
<text x="440" y="164">DBL +231.192</text>
<text x="598" y="165">+231.192</text>
<text x="736" y="163">+231.192</text>
<text x="457" y="172">+230.992</text>
<text x="274" y="180">3000</text>
<text x="300" y="177">+230.592</text>
<text x="403" y="176">+230.692</text>
<text x="609" y="177">+230.592</text>
<text x="654" y="179">2500</text>
<text x="147" y="185">225THICK BED PITCHING OVER</text>
<text x="298" y="186">+230.000</text>
<text x="464" y="180">14680</text>
<text x="641" y="186">+230.000</text>
<text x="690" y="185">225THICK BED PITCHING OVER</text>
<text x="690" y="191">150 THICK GRAVEL BACKING</text>
<text x="925" y="192">Sl.No</text>
<text x="961" y="192">DETAILS OF COMPONENTS</text>
<text x="1051" y="192">GRADE OF CONCRETE</text>
<text x="1120" y="192">MAX. SIZE OF C.A</text>
<text x="152" y="192">150 THICK GRAVEL BACKING</text>
<text x="931" y="207">1</text>
<text x="951" y="207">SEALING COAT OVER BOX</text>
<text x="1069" y="207">CC M25</text>
<text x="1131" y="207">20 MM</text>
<text x="951" y="213">IN CANAL PORTION &amp; OVER BOTTOM</text>
<text x="951" y="219">MEMBER OF BOX</text>
<text x="931" y="228">2</text>
<text x="951" y="228">BOX UNDER CANAL TROUGH,</text>
<text x="1069" y="228">RCC M20</text>
<text x="1131" y="228">20 MM</text>
<text x="951" y="236">OF APRON</text>
<text x="931" y="245">4</text>
<text x="951" y="245">WEARING COAT OVER APRON FLOOR</text>
<text x="1069" y="244">CC M20</text>
<text x="1131" y="244">20 MM</text>
<text x="931" y="255">5</text>
<text x="951" y="255">HEAD WALL, WING &amp; RETURNS</text>
<text x="1069" y="260">CC M15</text>
<text x="1131" y="260">40 MM</text>
<text x="931" y="265">6</text>
<text x="951" y="265">CANAL LINING</text>
<text x="1069" y="269">CC M15</text>
<text x="1131" y="269">20 MM</text>
<text x="931" y="275">7</text>
<text x="951" y="275">FOUNDATION CONCRETE OF WINGS,</text>
<text x="951" y="281">RETURNS, CUTOFF WALL OF RETURN</text>
<text x="1069" y="279">CC M15</text>
<text x="1131" y="279">40 MM</text>
<text x="931" y="291">8</text>
<text x="951" y="291">LEVELLING COURSE BELOW BOX</text>
<text x="1069" y="289">CC M15</text>
<text x="1131" y="289">40 MM</text>
<text x="380" y="314">2500</text>
<text x="409" y="314">1770</text>
<text x="446" y="314">2640</text>
<text x="482" y="314">1770</text>
<text x="529" y="314">5000</text>
<text x="180" y="318">AGL +231.425</text>
<text x="222" y="333" transform="rotate(180 222 333)">SIDE SLOPE 1.5:1</text>
<text x="680" y="338">AGL +231.425</text>
<text x="259" y="348">250</text>
<text x="916" y="346">1.</text>
<text x="936" y="346">IS : 456 - 2000</text>
<text x="126" y="352">TBL +233.866</text>
<text x="359" y="351" transform="rotate(90 359 351)">SIDE SLOPE 2:1</text>
<text x="492" y="350" transform="rotate(90 492 350)">SIDE SLOPE 1:1</text>
<text x="437" y="359">CANAL FLOW</text>
<text x="727" y="357" transform="rotate(180 727 357)">SIDE SLOPE 1.5:1</text>
<text x="917" y="354">2.</text>
<text x="937" y="354">IS : 383</text>
<text x="239" y="360" transform="rotate(-90 239 360)">1000</text>
<text x="916" y="362">3.</text>
<text x="936" y="362">IS : 7784 (PART l &amp; ll )</text>
<text x="916" y="371">4.</text>
<text x="936" y="371">IS : 3370 ( PART I , II )</text>
<text x="243" y="374">500</text>
<text x="371" y="377">TBL +233.847</text>
<text x="436" y="377">CBL +232.667</text>
<text x="520" y="377">TBL +233.847</text>
<text x="251" y="382">900</text>
<text x="916" y="379">5.</text>
<text x="936" y="379">IS : 1783 - 1985</text>
<text x="238" y="388">250</text>
<text x="659" y="388" transform="rotate(-90 659 388)">1000</text>
<text x="411" y="394" transform="rotate(-90 411 394)">SIDE SLOPE 1.5 :1</text>
<text x="632" y="399">250</text>
<text x="645" y="397">500</text>
<text x="386" y="404">75 TH LINING IN CC M15 FOR CANAL BED AND SIDE SLOPES</text>
<text x="576" y="405" transform="rotate(-90 576 405)">SIDE SLOPE 1.5:1</text>
<text x="182" y="412">SIDE SLOPE 1.5:1</text>
<text x="402" y="413">BEYOND STRUCTURE FOR A LENGTH OF 5 M</text>
<text x="287" y="426" transform="rotate(-63 287 426)">900</text>
<text x="677" y="423">SLOPE 1.5:1</text>
<text x="280" y="432" transform="rotate(-63 280 432)">500</text>
<text x="292" y="442">1</text>
<text x="305" y="442" transform="rotate(31 305 442)">+233.849</text>
<text x="299" y="446">2</text>
<text x="616" y="444" transform="rotate(72 616 444)">900</text>
<text x="637" y="445" transform="rotate(72 637 445)">500</text>
<text x="356" y="456">900</text>
<text x="596" y="459" transform="rotate(-90 596 459)">900</text>
<text x="625" y="461">3</text>
<text x="630" y="457">1</text>
<text x="482" y="467" transform="rotate(-90 482 467)">200</text>
<text x="359" y="473">200</text>
<text x="579" y="473">200</text>
<text x="590" y="472" transform="rotate(-3 590 472)">500</text>
<text x="612" y="472">1650</text>
<text x="153" y="478">U/S</text>
<text x="180" y="480">+231.400</text>
<text x="254" y="476">+231.192</text>
<text x="347" y="477">500</text>
<text x="666" y="479">2500</text>
<text x="707" y="477">+231.192</text>
<text x="757" y="479">D/S</text>
<text x="218" y="482">3000</text>
<text x="468" y="484" transform="rotate(-90 468 484)">1400</text>
<text x="282" y="489">2500</text>
<text x="649" y="486" transform="rotate(-90 649 486)">2500</text>
<text x="474" y="498" transform="rotate(-90 474 498)">200</text>
<text x="640" y="505">3</text>
<text x="645" y="509">1</text>
<text x="292" y="515">1</text>
<text x="300" y="510">2</text>
<text x="805" y="603">+231.400</text>
<text x="766" y="628">All Soils</text>
<text x="752" y="635" transform="rotate(-90 752 635)">0.400</text>
<text x="769" y="673">Soft Rock</text>
<text x="916" y="681">1. DRAWING NO. GLIS/SKC/UT-27.900/002/2010 - SECTIONS &amp; R.C.C. DETAILS OF BOX</text>
</g>
<g font-size="5.7">
<text x="992" y="763">KBL - MCCL (JV)</text>
<text x="991" y="772">HYDERABAD</text>
<text x="912" y="803">GLIS/SKC/UT/</text>
<text x="1021" y="802">AS INDICATED</text>
<text x="913" y="810">27.900/001/2010</text>
</g>
<g font-size="5.2">
<text x="517" y="201">SCALE 1:100</text>
<text x="558" y="593">SCALE 1:100</text>
</g>
<g font-size="2.9">
<text x="410" y="152">75TH WEARING COAT</text>
<text x="568" y="152">75TH WEARING COAT</text>
</g>
</svg>
